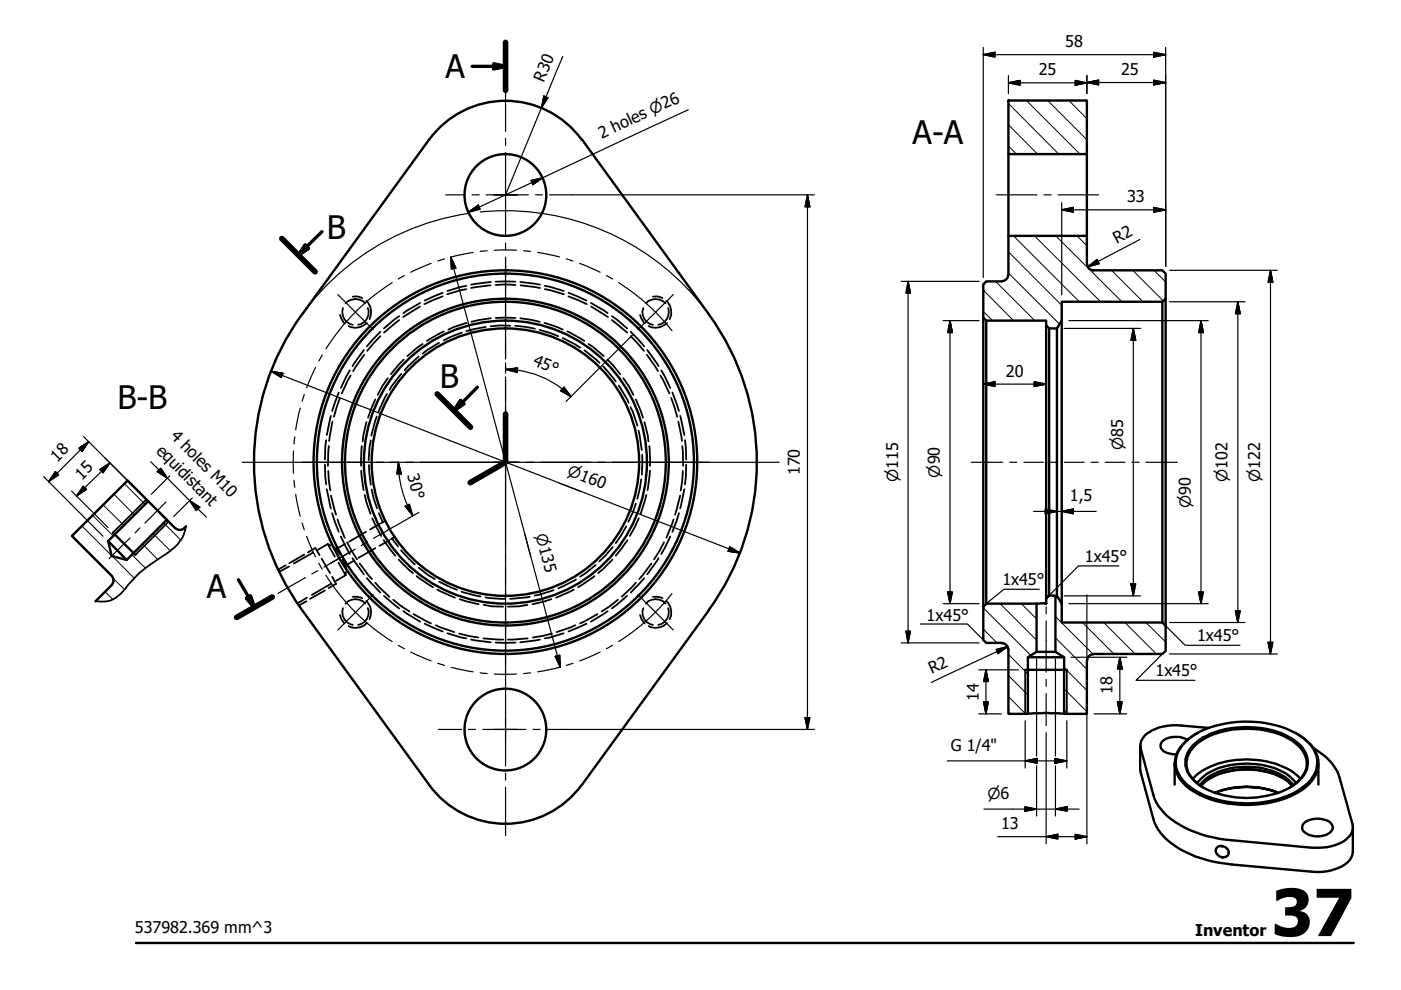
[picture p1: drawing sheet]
<svg xmlns="http://www.w3.org/2000/svg" width="297mm" height="210mm" viewBox="0 0 297 210" stroke-linecap="round" stroke-linejoin="round" font-family="sans-serif">
<!-- layer: Hatch (ISO) -->
<g fill="none" stroke="#000" stroke-width=".21">
<path d="M213.8 31l1.7 1.7M213.8 26.5l6.2 6.2M213.8 21.9l10.7 10.8M217.6 21.3l11.4 11.4M222.1 21.3l8.3 8.3M226.6 21.3l3.8 3.9M211.1 59.7l8.3 8.3M213.8 57.9l10.9 10.8M213.8 53.4l11.3 11.3M214.9 50l14 14M219.3 50l14.1 14M223.8 50l14.1 14"/>
<path d="M228.3 50l2.1 2.1M235.6 57.3l6.7 6.7M240.2 57.3l6.4 6.5M244.7 57.3l2.4 2.5M208.5 66l1.9 2M208.5 61.5l6.4 6.5M17.4 111.5l6.3 6.3M19.6 109.3l4.4 4.3M21.8 107l4.5 4.4M23.8 117.9l4.6 4.7M24.1 104.7l4.4 4.5M26.4 102.5l4.3 4.4"/>
<path d="M27.9 117.6l3 2.9M30.2 115.4l3.3 3.3M32.4 113.1l3.7 3.7M34.7 110.8l3.7 3.7M22.3 125.4l1.6 1.7M24 122.7l2.4 2.3M208.5 133.4l2.9 2.9M208.5 128.9l10.1 10.1M212 128l7.8 7.7M213.8 138.7l4.1 4.2M216.5 128l3.3 3.2M223.8 135.2l6.6 6.7"/>
<path d="M223.8 130.7l7.9 8M223.8 126.3l.7 .7M229.5 132l6.7 6.7M234 132l6.7 6.7M238.5 132l6.7 6.7M243 132l4.1 4.1M213.8 147.7l3.6 3.7M213.8 143.2l4.1 4.2M225.6 150.5l.8 .9M225.6 146l4.8 4.9M225.6 141.5l4.8 4.9"/>
</g>
<!-- layer: Visible (ISO) -->
<g fill="none" stroke="#000" stroke-width=".51">
<path d="M123.3 29.6a20 20 0 0 0-32.3 0l-26.9 37M123.4 29.6l26.9 37M213.8 21.3h16.6v11.4h-16.6zM213.8 32.7v17.3M230.4 32.7v17.3M212.5 59.7h-3.4l-.6 .6v7l.6 .7h12.7v1l.6 .6h1.7l1-1.6v-4h21.3M213.7 58.3a1.3 1.3 0 0 1-1.3 1.3M230.4 56v-6h-16.6v8.3M230.5 56a1.3 1.3 0 0 0 1.3 1.3h14.6l.7 .7v5.3l-.7 .7M64 66.6a53.3 53.3 0 0 0 0 62.7M150.3 66.6a53.3 53.3 0 0 1 0 62.7M208.5 67.3v61.4"/>
<path d="M209.1 68v60M221.8 69v58.9M222.4 69.6v56.7M224.1 69.6v56.7M225.1 68v60M246.4 64v68M247.1 63.3v69.4M22.9 114.7l4 4M23.9 112.9l4.8 4.7M31.4 106.3l4 3.9M37.1 112l-1.7-1.8-8.5 8.5-3.2-.8-.8-3.2 8.5-8.4-4.3-4.4-11.9 11.7 8.5 8.5M39.4 111.6a1.43 1.43 0 0 1-2.2 .4"/>
<path d="M23.7 122.1a1.3 1.3 0 0 1 0 1.9M23.7 124l-3.4 3.5M64.1 129.4l26.9 37M150.3 129.4l-26.9 37M212.4 136.4a1.3 1.3 0 0 1 1.3 1.3M212.5 136.3h-3.4l-.6-.6v-7l.6-.7h10.7v10.2M213.8 137.6v13.8h4.1v-12l1.9-1.2h4M217.9 139.4h7.7M221.7 127.9h.1l-2 .1M223.8 126.3h-.6a1.28 1.28 0 0 0-1.4 .6M231.8 138.7a1.3 1.3 0 0 0-1.3 1.3M247.1 132.7l-.7-.7h-21.3v-4l-1-1.7h-.3v11.9l1.8 1.2v12h4.8v-11.4"/>
<path d="M247.1 132.7v5.3l-.7 .7h-14.6M217.4 142h8.8M218 151.3l4.2-.1 3.4 .2M241.7 158.1l.1 5.4 2.7 10.1a12 12 0 0 0 6.7 7 27.4 27.4 0 0 0 10 2.7l16.9 1.5a9.9 9.9 0 0 0 8-2.3 3.1 3.1 0 0 0 .7-1.9v-5.2M251.5 157.2a18.5 18.5 0 0 1 12-4.2 20.4 20.4 0 0 1 12.8 3.5 5.9 5.9 0 0 1 .6 9.9 19.9 19.9 0 0 1-13.7 3.9 18.1 18.1 0 0 1-11.9-4.3 5.7 5.7 0 0 1 .2-8.8zM251.7 156.9a4.6 4.6 0 0 0-5.4 .4 1.47 1.47 0 0 0 1 2.3l2.1 .4M253 157.9a15 15 0 0 1 10.1-3.7 17.1 17.1 0 0 1 12.5 3.7 5.1 5.1 0 0 1-.6 8.1 18.5 18.5 0 0 1-12.9 3.1 15.2 15.2 0 0 1-9.1-3.7 5 5 0 0 1 0-7.5zM253.7 155.5a9.1 9.1 0 0 0-4.5 5.1 6.1 6.1 0 0 0 2.3 6.1 19.6 19.6 0 0 0 12.2 4 20.6 20.6 0 0 0 13.4-4 5.9 5.9 0 0 0 .8-8.8l-1.2-1.2-1.8-1.2M256.3 154.3l-5.9-.5a10 10 0 0 0-7.7 2.2 2.77 2.77 0 0 0-.8 2.8l2.6 9.8a12 12 0 0 0 6.7 6.9 25.8 25.8 0 0 0 10 2.7l16.9 1.5a10.8 10.8 0 0 0 7.3-1.7 3.2 3.2 0 0 0 1.4-3.2l-2.8-9.9a10.1 10.1 0 0 0-4.6-5.7l-1-.6M91 166.4a20 20 0 0 0 32.3 0M249 161.9v4.4M252.9 165.1a15.2 15.2 0 0 1 10.3-4 17.7 17.7 0 0 1 11.4 3l1.1 1"/>
<path d="M253.8 166a11.7 11.7 0 0 1 8.5-4 16.1 16.1 0 0 1 11 2.5l1.5 1.5M254.4 166.5a11.9 11.9 0 0 1 9.4-3.9 14.5 14.5 0 0 1 9.5 2.9l.9 1M254.6 166.7a12.6 12.6 0 0 1 9.7-3.6 13.1 13.1 0 0 1 9.2 3.1l.4 .5M255.2 167a6.5 6.5 0 0 1-3.7-5.3 7.5 7.5 0 0 1 4.9-5.6 20.5 20.5 0 0 1 16.6 .4 6.3 6.3 0 0 1 4.1 5.8 7.1 7.1 0 0 1-3.7 4.7M256.7 164.9a17 17 0 0 1 15.2 0M257.6 168.1a17.7 17.7 0 0 1 13.4 0 18.3 18.3 0 0 0-13.4 0M259 179.4h.1a1.07 1.07 0 0 0-1.3 .7 1.07 1.07 0 0 0 .6 1.4l.7 .3M259.1 179.4a1.24 1.24 0 0 1 1.3 .8 1.24 1.24 0 0 1-.4 1.4l-.9 .2h.2M276.4 174.7a4.5 4.5 0 0 1 5.9 0 1.29 1.29 0 0 1-.7 2.1 4.4 4.4 0 0 1-5.4-.9l-.1-.6zM279.5 161.9v4.4"/>
<circle cx="107.2" cy="41.3" r="8.7"/>
<circle cx="107.2" cy="98" r="30"/>
<circle cx="107.2" cy="98" r="28.4"/>
<circle cx="107.2" cy="98" r="34"/>
<circle cx="107.2" cy="98" r="34.6"/>
<circle cx="107.2" cy="98" r="40"/>
<circle cx="107.2" cy="98" r="40.7"/>
<circle cx="107.2" cy="154.7" r="8.7"/>
</g>
<!-- layer: Hidden (ISO) -->
<g fill="none" stroke="#000" stroke-width=".38">
<path d="M104.1 59.8l-4.2 .6M105.1 59.7h4.2M110.3 59.8l4.2 .6M72.1 66.8l.3 .8 .7 1M72.7 65.3a2.73 2.73 0 0 0 2.1 3.6M73.3 64.3a2.84 2.84 0 0 1 4.1 0M74.2 78.5l-1.9 3.8M74.4 79.6l-1.9 3.8M74.8 62.9l.9-.1 1.1 .4M77.2 74.2l-2.5 3.4M77.2 75.2l-2.3 3.5M77.7 63.8a3.3 3.3 0 0 1 .7 3.9"/>
<path d="M77.8 68.5a3.3 3.3 0 0 1-3.9 .6M78 65.3a2.65 2.65 0 0 1-2.1 3.6M80.6 71.3l-2.7 3.1M80.6 70.3l-2.8 3.1M84.6 67.9l-3.2 2.6M84.6 67l-3.2 2.6M85.1 79.3l-2.1 2.7-.4 .6M85.6 76.2l-2.7 3.1M88.8 75.6l-3 2.9M89 65l-3.5 2.2M89.1 64.2l-3.6 2.2M89.6 72.9l-3.2 2.6"/>
<path d="M93.1 72.7l-3.5 2.3M93.9 62.8l-3.9 1.7M93.9 62.1l-3.9 1.6M94.1 70.3l-3.6 2M97.9 70.5l-3.9 1.7M98.9 61.3l-4.1 1.1M98.9 60.6l-4 1.1M98.9 68.5l-2.8 .9-1 .5M103 69.3l-4.1 .9M104 60.5l-4.1 .6M104.1 67.5l-4.2 .7M105.1 60.4l2.1-.1 2.1 .1"/>
<path d="M105.1 67.4h4.2M108.2 69.1l-2.2-.1-2 .2M109.2 69.1l4.2 .6M110.3 67.5l4.1 .7M110.4 60.5l4.1 .6M114.4 69.9l4 1.4M115.4 68.5l2.8 .9 1.1 .5M115.5 61.3l4.1 1.1M115.5 60.6l4 1.1M119.3 71.7l3.7 2M120.3 70.3l3.6 2M120.5 62.8l3.9 1.7"/>
<path d="M120.5 62.1l3.8 1.6M123.9 74.3l3.2 2.6M124.8 72.9l3.2 2.6M125.3 64.2l3.5 2.2M125.3 65l3.6 2.2M127.9 77.7l2.7 3.2M128.8 76.2l2.7 3.1M129.7 67.9l3.3 2.6M129.7 67l3.3 2.6M133.7 71.3l2.8 3.1M133.7 70.3l2.9 3.1M135.7 66.8l.3 .8 .7 1"/>
<path d="M136.4 65.3a2.65 2.65 0 0 0 2 3.6M137 64.3a2.84 2.84 0 0 1 4.1 0M137.2 75.2l2.3 3.5M137.2 74.2l2.4 3.4M138.4 62.9l.9-.1 1.2 .4M140 79.6l1.9 3.8M140.2 78.5l1.9 3.8M141.3 63.8a3.3 3.3 0 0 1 .7 3.9M141.4 68.5a3.3 3.3 0 0 1-3.9 .6M141.7 65.3a2.73 2.73 0 0 1-2.1 3.6M68.9 98.5l.3 4.2M69.2 93.3l-.3 4.1"/>
<path d="M69.6 99.9l.4 4.1M69.7 94.6l-.2 4.2M70.2 88.2l-.9 4M70.5 89.4l-.7 4.1M71.8 83.2l-1.4 4M72.1 84.4l-1.3 4M76.6 99.8l.5 4.1M76.7 94.6l-.1 4.2M77.7 89.5l-.7 2.9-.1 1.2M78.2 98.6l.4 4.2M78.6 93.4l-.2 1.3-.2 2.9M79.6 84.7l-1.6 3.9"/>
<path d="M79.9 88.3l-1.2 4.1M82 83.5l-1.7 3.8M82.2 80.2l-1.1 1.6-1 1.9M131.2 81.8l2.1 3.6M132.1 80.2l1.2 1.6 1 1.9M133.7 86.3l.4 .9 1 3.1M134.8 84.7l1.5 3.9M135.4 91.3l.7 4.1M136.1 96.4v4.2M136.7 89.5l.7 2.9 .1 1.2M137.7 94.6l.1 4.2M137.8 99.8l-.5 4.1"/>
<path d="M142.3 84.4l1.3 4M142.6 83.2l1.4 4M143.8 89.4l.8 4.1M144.2 88.2l.9 4M144.7 94.6l.1 4.2M144.8 99.9l-.5 4.1M145.2 93.3l.3 4.1M145.5 98.5l-.3 4.2M60.6 119.9l-1.6 .8M64.5 117.6l-3.2 1.8M65.3 117.1l1.6-.9 .9 1.5M66.4 117.1l-4.1 2.4"/>
<path d="M68.2 118.5l1.8 3M69.3 103.7l.9 4.1M69.5 115.4l1.5 2.6M69.5 115.4l.6 .3M69.5 115.4l-2.1 1.2M70.2 105.1l1 4M70.4 108.8l1.4 3.9M70.7 116l.6 .4M71.3 116.4l.7 1.1M71.6 110.1l1.5 3.9M71.8 119.3l1.5 2.7M72.3 113.8l1.9 3.6"/>
<path d="M72.6 118.7l.7 1.2M73.2 115.4l-1.9 1M73.3 119.9v.7M73.6 115l2.1 3.6M74.7 118.3l2.5 3.5M75.1 118.8l-1.8 1.1M76.3 119.5l2.6 3.3M77.3 104.9l.4 1.5 .8 2.5M77.6 112.7l-3.6 2.1M78.8 103.8l.4 1.8 .7 2.2M78.9 109.9l1.9 3.7M79.6 116.2l-3.6 2.1"/>
<path d="M80.3 108.8l.9 1.9M80.6 111l-2.1 1.2M81.2 110.7l-.4 .2M81.3 114.5l2.5 3.3M81.3 110.7h-.1M81.5 110.5h.3M82.5 114.5l-2 1.2M83.1 114.2l1.3 1.7M83.1 114.2l-.2 .1M83.3 114.1l-.2 .1M83.6 113.8l-.1 .2M84.5 118.7l3.1 2.8"/>
<path d="M85 116.7l2.9 3M126.3 119.8l-3.3 2.5M129.9 118.7l-3.1 2.8M129.9 116l-2.8 3M132.8 111.6l-2.2 3.6M133 114.5l-2.4 3.3M134.8 106.8l-.6 1.8-1 2.1M135.4 109.9l-1.9 3.7M136 101.6l-.9 4.2M137 104.9l-1.2 4M138.1 119.5l-2.6 3.3M139.6 118.3l-2.4 3.5"/>
<path d="M140.8 115l-2.1 3.6M142.1 113.8l-1.9 3.6M142.8 110.1l-1.5 3.9M144 108.8l-1.4 3.9M144.2 105.1l-1.1 4M145.1 103.7l-.9 4.1M61.3 120.1l-2.1 1.2M65 127.5l-1.6 .9M65.1 126.7l-2 1.2M68.9 125.2l-3.2 1.8M70.2 123.7l-4.1 2.4M70.4 122.3l.8 1.5-1.5 .9"/>
<path d="M72.1 130.4l.3 .9 .7 .9M72.7 128.9a2.73 2.73 0 0 0 2.1 3.6M73.3 128a2.71 2.71 0 0 1 4.1 0M73.3 122l-2.1 1.2M73.3 121.3v.7M74.8 126.5h.9l1.1 .3M77.7 127.4a3.3 3.3 0 0 1 .7 3.9M77.8 122.6l2.8 3M77.8 132.1a3.3 3.3 0 0 1-3.9 .7M78 128.9a2.65 2.65 0 0 1-2.1 3.6M79.6 123.5l2.9 3M81.4 126.3l3.2 2.7"/>
<path d="M83.4 127.2l1.6 1.3 1.8 1.1M85.5 129.6l3.6 2.2M87.7 130.2l3.7 2M88.3 122.1l3.5 2.4M88.8 120.4l2 1.6 1.4 .8M90 132.2l3.9 1.7M92.4 132.6l3.9 1.4M92.7 125l3.8 1.7M93.1 123.4l3.8 1.7M94.9 134.3l4 1.1M97.3 134.3l4.1 .9M97.5 127l4 1.1"/>
<path d="M97.9 125.4l4 1.1M99.9 135.6l4.2 .6M102.5 135.4l4.2 .2M102.6 128.2l1.7 .4h2.4M102.9 126.7l4.2 .3M105.1 136.2h4.2M111.8 128.2l-1.8 .4h-2.3M111.9 135.4l-4.2 .2M112.3 126.5l-4.2 .5M114.5 135.6l-4.2 .6M116.9 127l-4 1.1M117 134.3l-4 .9"/>
<path d="M117.3 125.1l-4 1.2M119.5 134.3l-4 1.1M121.7 125l-3.8 1.7M122 132.6l-4 1.4M122.1 122.8l-3.7 1.9M124.3 132.2l-3.8 1.7M126 122.1l-3.4 2.4M126.7 130.2l-3.7 2M128.8 129.6l-3.5 2.2M131 127.2l-1.7 1.3-1.7 1.1M133 126.3l-3.3 2.7M134.8 123.5l-3 3"/>
<path d="M135.7 130.4l.3 .9 .7 .9M136.4 128.9a2.65 2.65 0 0 0 2 3.6M136.6 122.6l-2.9 3M137 128a2.71 2.71 0 0 1 4.1 0M138.4 126.5h.9l1.2 .3M141.3 127.4a3.3 3.3 0 0 1 .7 3.9M141.4 132.1a3.3 3.3 0 0 1-3.9 .7M141.7 128.9a2.73 2.73 0 0 1-2.1 3.6"/>
</g>
<!-- layer: Visible Narrow (ISO) -->
<path d="M31.1 105.9l-7.2 7M35.8 110.6l-7.1 7M39.4 111.6a7.5 7.5 0 0 1-3.7 5.5 33.2 33.2 0 0 0-7.4 5.7l-1.1 1.1a7.2 7.2 0 0 1-4.4 3.6h-2.5M217.4 142v9.4M226.2 142v9.4" fill="none" stroke="#000" stroke-width=".38"/>
<!-- layer: Section Line (ISO) -->
<path d="M107.2 9v10.1M59.8 50.6l7 7M92.7 83.5l7.1 7.1M107.2 87.8v10.2l-7.5 4.3M57.7 126.6l-7.5 4.3" fill="none" stroke="#000" stroke-width="1.2"/>
<path d="M100.1 14.1h7.1M104.7 13.6l2.5 .5-2.5 .5zM64.7 52l.7 .7-2.1 1.4zM68.3 49.1l-5 5M97.7 84.9l.7 .7-2.1 1.4zM101.2 82.1l-4.9 4.9M50.5 122.9l3.4 5.8M52.3 126.8l.8-.5 .8 2.4z" fill="none" stroke="#000" stroke-width=".7"/>
<path d="M104.7 14.6l2.5-.5zM104.7 13.6l2.5 .5-2.5 .5zM64.7 52l-1.4 2.1zM64.7 52l.7 .7-2.1 1.4zM97.7 84.9l-1.4 2.1zM97.7 84.9l.7 .7-2.1 1.4zM52.3 126.8l1.6 1.9zM52.3 126.8l.8-.5 .8 2.4z" fill="#000" stroke="#000" stroke-width=".7"/>
<!-- layer: Title (ISO) -->
<path d="M28.8 199.9h258.2" fill="none" stroke="#000" stroke-width=".51"/>
<!-- layer: Sketch Geometry (ISO) -->
<path d="M237.2 120h-8.5l-6.3 6.3M195.1 132.3h10l3.4 3.4M220.3 124.9h-7.4l-3.8 3.1M246.4 138.7l-5.5 5.5h12.5M247.1 132.7l4.2 4.1h11.6" fill="none" stroke="#000" stroke-width=".25"/>
<!-- layer: Centerline (ISO) -->
<g fill="none" stroke="#000" stroke-width=".25">
<path d="M107.2 18.8v9M107.2 29.3v1.5M107.2 32.4v17.6M83.2 59.9a45 45 0 0 0-14.1 14.1M85.7 58.4l-1.3 .7M91.4 55.8l-4.3 1.9M94.3 54.9l-1.5 .4M100.3 53.5l-4.6 1M103.3 53.2l-1.5 .1M104.8 53.1h4.7M107.2 51.5v1.5M107.2 54.5v4.2"/>
<path d="M111 53.2l1.5 .1M114 53.5l4.6 1M120.1 54.9l1.4 .4M122.9 55.8l4.3 1.9M128.6 58.4l1.3 .8M131.2 59.9a45 45 0 0 1 11.3 10.2M211.3 41.3h8.5M221.4 41.3h1.5M224.3 41.3h8.6M66.9 77.9l-1.9 4.3M68.3 75.3l-.7 1.3M107.2 60.2v1.5"/>
<path d="M107.2 63.2v4.2M107.2 68.9v1.5M107.2 71.9v4.2M107.2 77.6v1.5M62.2 95.6v4.7M62.5 92.6l-.2 1.5M63.7 86.5l-1 4.6M64.5 83.6l-.4 1.5M107.2 80.6v4.2M107.2 86.3v1.5M107.2 89.3v34.4M205.9 98h6.7"/>
<path d="M214.1 98h1.5M217.1 98h4.1M222.7 98h1.5M225.7 98h4.2M231.3 98h1.6M234.3 98h4.2M240 98h1.5M243 98h6.6M27.6 114.1l-4.5 4.4M29.7 111.9l-1.1 1.1M35.2 106.5l-4.5 4.4M62.3 101.8l.2 1.5"/>
<path d="M62.7 104.8l1 4.6M64.1 110.9l.4 1.4M65 113.7l1.9 4.4M67.6 119.4l.7 1.3M70.2 119.4l2.1-1.3-3.6 2.1M75.3 116.4l-3 1.7 2.2-1.2M77.9 114.9l-1.3 .8M82.2 112.4l-3 1.7M84.3 111.2l-2.2 1.2M64.8 122.5l-5.9 3.3M67.4 121l-1.3 .7M69.1 122a45 45 0 0 0 14 14"/>
<path d="M84.4 136.8l1.3 .7M87.1 138.2l4.3 1.9M107.2 125.1v1.6M107.2 128.2v25.6M127.2 138.2l-4.3 1.9M129.9 136.8l-1.3 .8M142.5 125.8a45 45 0 0 1-11.3 10.2M221.8 123.1v4.1M221.8 128.7v1.4M221.8 131.7v10.8M92.8 140.6l1.4 .5M95.7 141.5l4.6 1"/>
<path d="M101.8 142.7l1.5 .1M104.8 142.9h4.7M112.5 142.7l-1.5 .1M118.6 141.5l-4.6 1M121.5 140.6l-1.4 .5M221.8 144.1v1.4M221.8 147v6.8"/>
</g>
<!-- layer: Center Mark (ISO) -->
<g fill="none" stroke="#000" stroke-width=".25">
<path d="M94.5 41.3h4.1M100.1 41.3h1.5M103.1 41.3h4.1h-2.5M107.2 54.8v20.6M109.7 41.3h-2.5h4.8M113.5 41.3h1.5M116.5 41.3h4.8M71.6 62.5l7.5 7.4M107.2 76.9v1.5M107.2 79.9v36.1M142.7 62.5l-7.4 7.4M51.4 98h33.2"/>
<path d="M82.7 98h24.5h-2.5M86.1 98h1.5M89.1 98h76.1M109.7 98h-2.5h3M107.2 117.6v1.5M79.1 126.1l-7.5 7.5M107.2 120.6v20.5M135.3 126.1l7.4 7.5M93 154.7h4.9M99.3 154.7h1.5M102.4 154.7h4.8h-2.5M107.2 152.2v4.9"/>
<path d="M107.2 154.7v7.7M109.7 154.7h-2.5h4.3M113 154.7h1.5M116 154.7h4.3M107.2 163.9v1.5M107.2 166.9v10.2"/>
</g>
<!-- layer: Dimension (ISO) -->
<g fill="none" stroke="#000" stroke-width=".25">
<path d="M119.3 12l-12.1 29.3M208.5 11.6l2.4-.5v1zM208.5 11.6h38.6M208.5 10.1v48.7M213.8 17.6l2.5-.5v1zM213.8 17.6h16.6M213.8 16v3.8M228 17.1l2.4 .5-2.4 .5zM230.4 17.5l2.5-.5v1zM230.4 16v3.8M230.4 17.5h16.7M244.6 17l2.5 .5-2.5 .5z"/>
<path d="M244.6 11.1l2.5 .5-2.5 .5zM247.1 10.1v46.4M112.6 38.3l2.5-.6-2.1 1.5zM115.3 20.4l.9 .3-1.4 2.1zM145.9 23.3l-46.6 21.7M95.6 54.5l1 2.3-.9 .3zM95.6 54.5l23.2 86.9M99.3 45l2.1-1.5 .4 .9zM99.5 45.2a53.3 53.3 0 0 0-42.6 34.9M107.1 44.7l-5.3 .2M107.3 44.7a53.3 53.3 0 0 1 42.1 20.7M121.3 41.3h51.4"/>
<path d="M171.2 41.3l.5 2.6h-1zM171.2 41.3v113.4M191.1 59.7h16.5M192.5 59.7l.5 2.4h-.9zM192.5 59.7v76.6M225.1 44.5l2.5-.5v1zM225.1 44.5h22M225.1 43v19.5M230.6 56.6l2-1.6 .4 .9zM241.7 50.8l-11.1 5.8M244.6 44l2.5 .5-2.5 .5zM248 57.3h22.8"/>
<path d="M269.4 57.3l.5 2.6h-1zM269.4 57.3v81.4M57.5 78.7l2.5 .5-.4 .8zM57.5 78.7l99.4 38.6M107.2 78.3l2.5-.3v1zM107.2 78.3l2.5 .2M109.7 78.5a19.7 19.7 0 0 1 9.5 3.9M134.2 71l-14.2 14.1M200 68h7.6M201.4 68l.5 2.5h-1zM201.4 68v60M225.6 69.6h16.2"/>
<path d="M226.6 68h29.6M240.3 69.6l.5 2.6h-1zM240.3 69.6v56.7M248 64h16M254.6 68l.5 2.5h-1zM254.6 68v60M262.4 64l.6 2.5h-1.1zM262.4 64v68M11.7 100l.7 .7-2.1 1.4zM16.7 95l2.1-1.4-1.4 2.1zM17.7 92.6l12.7 12.6M18.8 93.6l-8.5 8.5"/>
<path d="M21.1 99.5l2.2-1.4-1.5 2.1zM23.3 98.1l-7.1 7.1M31.9 97.9l11.9 11.7M33.3 100l.8-.7 1.4 2.1zM84.5 98l.6 2.5h-1zM84.5 98a22.5 22.5 0 0 0 3 11.3M119.2 82.5l1.9 1.6M119.6 82.1l1.5 2-2.2-1.3zM208.5 81.4l2.4-.5v1.1zM208.5 81.4h13.3M219.3 80.9l2.5 .5-2.5 .6zM9.3 101.1l12.5 12.6"/>
<path d="M15.2 104.1l7.7 7.8M17.7 103.1l.7 .7-2.2 1.4zM36 100.9l-3.9 3.9M40.2 106.1l2.2 1.4-.8 .7zM40.8 105.6l-4 3.9M85.9 107.4l.9-.5 .7 2.4zM88.8 108.6l-4.5 2.6M111.3 113.2l1.2 4.8M118.6 102.5l4.7 1.7M154.7 115.9l2.2 1.4-2.5-.4zM219.1 108.4h13.3M221.6 107.9l2.5 .5-2.5 .5z"/>
<path d="M225.1 108.4l2.5-.5v1zM117.7 139.2l1-.3 .1 2.5zM191.1 136.3h16.5M192.1 133.8h.9l-.5 2.5zM200 128h7.6M200.9 125.5h1l-.5 2.5zM211.2 137.7l2.5-.6-2.1 1.5zM213.7 137.1l-16.2 7.6M219.8 139.7v20.6M223.8 139.7v20.6M225.6 126.3h16.2M226.6 128h29.6"/>
<path d="M227.1 139.4h11.8M230.4 126.1v52.8M237.4 139.4l.5 2.4h-1zM237.4 139.4v12M239.8 123.8h1l-.5 2.5zM248 132h16M248 138.7h22.8M254.1 125.5h1l-.5 2.5zM261.9 129.5h1.1l-.6 2.5zM268.9 136.2h1l-.5 2.5zM120.3 154.7h52.4M170.7 152.2h1l-.5 2.5z"/>
<path d="M207.5 151.4h4.8M207.5 142h8.4M208.5 148.8h1l-.5 2.6zM209 142l.5 2.5h-1zM209 142v9.4M217.4 152.8v10M221.8 155.4v23.5M226.2 152.8v10M232 151.4h6.9M236.9 148.8h1l-.5 2.6zM200.9 161.3h25.3M208.6 171.5h20.2"/>
<path d="M211.5 177.4h18.9M217.3 171l2.5 .5-2.5 .5zM217.4 161.3l2.5-.5v1zM219.8 162.3v10.7M221.8 177.4l2.5-.5v1zM223.6 160.8l2.6 .5-2.6 .5zM223.8 171.5l2.5-.5v1zM223.8 162.3v10.7M228 176.9l2.4 .5-2.4 .5z"/>
</g>
<g fill="#000" stroke="#000" stroke-width=".25">
<path d="M208.5 11.6l2.4-.5zM208.5 11.6l2.4-.5v1zM213.8 17.6l2.5-.5zM213.8 17.6l2.5-.5v1zM228 18.1l2.4-.5zM228 17.1l2.4 .5-2.4 .5zM230.4 17.5l2.5-.5zM230.4 17.5l2.5-.5v1zM244.6 18l2.5-.5zM244.6 17l2.5 .5-2.5 .5zM244.6 12.1l2.5-.5zM244.6 11.1l2.5 .5-2.5 .5z"/>
<path d="M113 39.2l2.1-1.5zM112.6 38.3l2.5-.6-2.1 1.5zM115.3 20.4l-.5 2.4zM115.3 20.4l.9 .3-1.4 2.1zM95.6 54.5l1 2.3zM95.6 54.5l1 2.3-.9 .3zM99.3 45l2.1-1.5zM99.3 45l2.1-1.5 .4 .9zM171.2 41.3l.5 2.6zM171.2 41.3l.5 2.6h-1zM225.1 44.5l2.5-.5zM225.1 44.5l2.5-.5v1z"/>
<path d="M230.6 56.6l2-1.6zM230.6 56.6l2-1.6 .4 .9zM244.6 45l2.5-.5zM244.6 44l2.5 .5-2.5 .5zM269.4 57.3l.5 2.6zM269.4 57.3l.5 2.6h-1zM57.5 78.7l2.5 .5zM57.5 78.7l2.5 .5-.4 .8zM107.2 78.3l2.5-.3zM107.2 78.3l2.5-.3v1zM192.5 59.7l.5 2.4zM192.5 59.7l.5 2.4h-.9z"/>
<path d="M201.4 68l.5 2.5zM201.4 68l.5 2.5h-1zM240.3 69.6l.5 2.6zM240.3 69.6l.5 2.6h-1zM254.6 68l.5 2.5zM254.6 68l.5 2.5h-1zM262.4 64l.6 2.5zM262.4 64l.6 2.5h-1.1zM11.7 100l-1.4 2.1zM11.7 100l.7 .7-2.1 1.4zM18.8 93.6l-1.4 2.1zM16.7 95l2.1-1.4-1.4 2.1z"/>
<path d="M33.3 100l2.2 1.4zM33.3 100l.8-.7 1.4 2.1zM118.9 82.8l2.2 1.3zM119.6 82.1l1.5 2-2.2-1.3zM208.5 81.4l2.4-.5zM208.5 81.4l2.4-.5v1.1zM219.3 82l2.5-.6zM219.3 80.9l2.5 .5-2.5 .6zM17.7 103.1l-1.5 2.1zM17.7 103.1l.7 .7-2.2 1.4zM23.3 98.1l-1.5 2.1zM21.1 99.5l2.2-1.4-1.5 2.1z"/>
<path d="M40.2 106.1l2.2 1.4zM40.2 106.1l2.2 1.4-.8 .7zM84.5 98l.6 2.5zM84.5 98l.6 2.5h-1zM85.9 107.4l1.6 1.9zM85.9 107.4l.9-.5 .7 2.4zM154.4 116.9l2.5 .4zM154.7 115.9l2.2 1.4-2.5-.4zM221.6 108.9l2.5-.5zM221.6 107.9l2.5 .5-2.5 .5zM225.1 108.4l2.5-.5zM225.1 108.4l2.5-.5v1z"/>
<path d="M117.7 139.2l1.1 2.2zM117.7 139.2l1-.3 .1 2.5zM192.1 133.8l.4 2.5zM192.1 133.8h.9l-.5 2.5zM200.9 125.5l.5 2.5zM200.9 125.5h1l-.5 2.5zM211.6 138.6l2.1-1.5zM211.2 137.7l2.5-.6-2.1 1.5zM239.8 123.8l.5 2.5zM239.8 123.8h1l-.5 2.5zM254.1 125.5l.5 2.5zM254.1 125.5h1l-.5 2.5z"/>
<path d="M261.9 129.5l.5 2.5zM261.9 129.5h1.1l-.6 2.5zM268.9 136.2l.5 2.5zM268.9 136.2h1l-.5 2.5zM170.7 152.2l.5 2.5zM170.7 152.2h1l-.5 2.5zM208.5 148.8l.5 2.6zM208.5 148.8h1l-.5 2.6zM209 142l.5 2.5zM209 142l.5 2.5h-1zM236.9 148.8l.5 2.6zM236.9 148.8h1l-.5 2.6z"/>
<path d="M237.4 139.4l.5 2.4zM237.4 139.4l.5 2.4h-1zM217.3 172l2.5-.5zM217.3 171l2.5 .5-2.5 .5zM217.4 161.3l2.5-.5zM217.4 161.3l2.5-.5v1zM223.6 161.8l2.6-.5zM223.6 160.8l2.6 .5-2.6 .5zM221.8 177.4l2.5-.5zM221.8 177.4l2.5-.5v1zM223.8 171.5l2.5-.5zM223.8 171.5l2.5-.5v1z"/>
<path d="M228 177.9l2.4-.5zM228 176.9l2.4 .5-2.4 .5z"/>
</g>
<text font-size="13.8" x="269.6" y="198.5">37</text>
<g font-size="6.9">
<text x="94.5" y="16.5">A</text>
<text x="193.5" y="30.5">A-A</text>
<text x="69.3" y="50.6">B</text>
<text x="93.2" y="82.3">B</text>
<text x="24.9" y="86.7">B-B</text>
<text x="43.9" y="126.8">A</text>
</g>
<g font-size="3.4">
<text x="225.9" y="10">58</text>
<text x="115.3" y="17.5" transform="rotate(-68 115.3 17.5)">R30</text>
<text x="220.2" y="16">25</text>
<text x="237.7" y="15.9">25</text>
<text x="127.6" y="29.4" transform="rotate(-25 127.6 29.4)">2 holes ⌀26</text>
<text x="239" y="42.9">33</text>
<text x="236.8" y="51.7" transform="rotate(-28 236.8 51.7)">R2</text>
<text x="112.8" y="77.3" transform="rotate(23 112.8 77.3)">45°</text>
<text x="213.2" y="79.9">20</text>
<text x="33" y="95.7" transform="rotate(45 33 95.7)">equidistant</text>
<text x="36" y="92.7" transform="rotate(45 36 92.7)">4 holes M10</text>
<text x="12.1" y="98.1" transform="rotate(-45 12.1 98.1)">18</text>
<text x="17.3" y="101.9" transform="rotate(-45 17.3 101.9)">15</text>
<text x="86.4" y="100.8" transform="rotate(75 86.4 100.8)">30°</text>
<text x="169.6" y="100.8" transform="rotate(-90 169.6 100.8)">170</text>
<text x="226.8" y="106.3">1,5</text>
<text x="230" y="119.1">1x45°</text>
<text x="212.5" y="124">1x45°</text>
<text x="196.5" y="131.7">1x45°</text>
<text x="253.8" y="136">1x45°</text>
<text x="197.5" y="143" transform="rotate(-25 197.5 143)">R2</text>
<text x="245" y="143.2">1x45°</text>
<text x="207.5" y="148.6" transform="rotate(-90 207.5 148.6)">14</text>
<text x="235.8" y="147.2" transform="rotate(-90 235.8 147.2)">18</text>
<text x="201.6" y="159.2">G 1/4&quot;</text>
<text x="212.3" y="175.8">13</text>
<text x="28.6" y="197.8">537982.369 mm^3</text>
<text x="253.4" y="198.5">Inventor</text>
</g>
<g font-size="3.2">
<text x="238.1" y="95.5" transform="rotate(-90 238.1 95.5)">⌀85</text>
<text x="120.1" y="100.7" transform="rotate(21 120.1 100.7)">⌀160</text>
<text x="199.3" y="101.3" transform="rotate(-90 199.3 101.3)">⌀90</text>
<text x="190.4" y="102.2" transform="rotate(-90 190.4 102.2)">⌀115</text>
<text x="252.5" y="107.7" transform="rotate(-90 252.5 107.7)">⌀90</text>
<text x="260.3" y="102.2" transform="rotate(-90 260.3 102.2)">⌀102</text>
<text x="267.2" y="102.2" transform="rotate(-90 267.2 102.2)">⌀122</text>
<text x="113.5" y="113.4" transform="rotate(75 113.5 113.4)">⌀135</text>
<text x="209.4" y="169.4">⌀6</text>
</g>
</svg>
